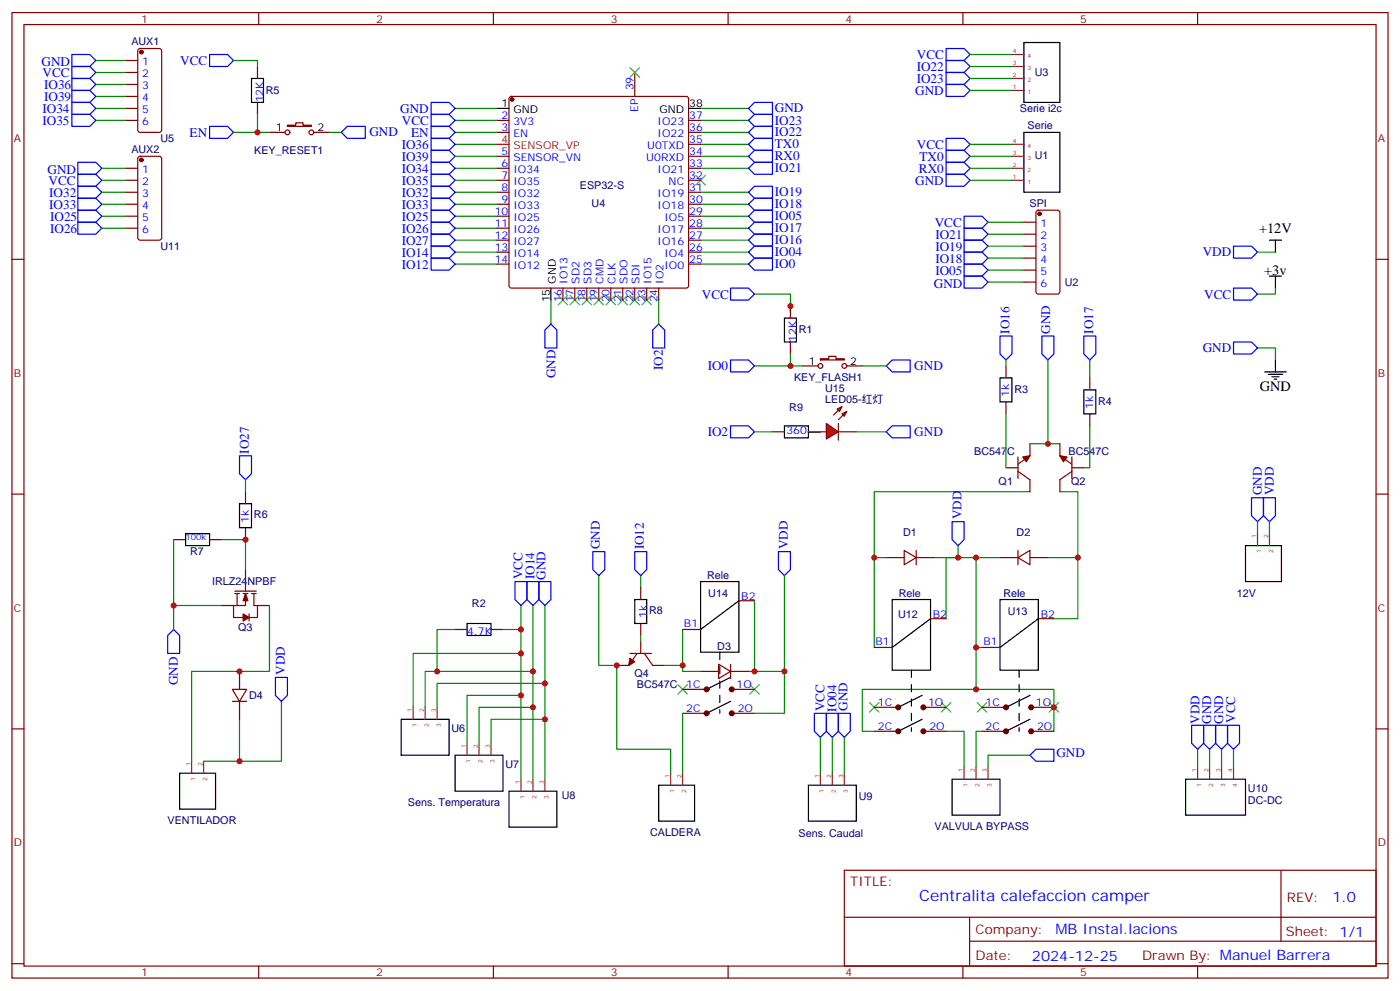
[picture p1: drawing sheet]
<svg xmlns="http://www.w3.org/2000/svg" width="412mm" height="292mm" viewBox="0 0 412 292" stroke-linecap="round" stroke-linejoin="round" font-family="sans-serif">
<g fill="none" stroke="#870000" stroke-width=".35">
<path d="M3.5 3.7h405.4v284.3h-405.4zM7.1 7.2h398.2v277.3h-398.2zM37 17.8h3.6M40.8 14.5l.5-.2h5.6l.7 .4v23.6l-.4 .6-5.9 .1-.7-.5v-23.5zM75.8 19.6v3.5M76.2 3.7v3.5M145.3 3.7v3.5M214.5 3.7v3.5M283.6 3.7v3.5M352.8 3.7v3.5M37 21.3h3.6M37 24.9h3.6"/>
<path d="M37 28.4h3.6M37 31.9h3.6M37 35.5h3.6M75.8 30.2v3.5M79.4 39h4.6M84.7 36.9h2.4v-.7h2.2v.7h2.4v.3h-7zM92.4 39h4.6M146.4 39h3.5M146.4 35.5h3.5M150.2 28.6l.4-.2h51.5l.5 .2 .2 .5v55l-.2 .5-.5 .2h-51.5l-.5-.2-.2-.5v-55zM187 21.3v7.1M202.8 39h3.6"/>
<path d="M202.8 35.5h3.6M37 49.6h3.6M37 53.1h3.6M37 56.6h3.6M40.8 46.2l.5-.2h5.6l.7 .5v23.5l-.4 .7h-5.9l-.7-.4v-23.6zM146.4 46h3.5M146.4 49.6h3.5M146.4 53.1h3.5M146.4 56.6h3.5M202.8 46h3.6M202.8 49.6h3.6M202.8 53.1h3.6"/>
<path d="M202.8 56.6h3.6M202.8 42.5h3.6M3.5 76.4h3.6M37 60.1h3.6M37 63.7h3.6M37 67.2h3.6M146.4 60.1h3.5M146.4 63.7h3.5M146.4 67.2h3.5M146.4 70.7h3.5M146.4 74.3h3.5M146.4 77.8h3.5"/>
<path d="M202.8 60.1h3.6M202.8 63.7h3.6M202.8 67.2h3.6M202.8 70.7h3.6M202.8 74.3h3.6M202.8 77.8h3.6M301.6 65.4h3.6M301.6 69h3.6M301.6 72.5h3.6M301.6 76h3.6M301.6 79.6h3.6M305.4 62.1l.5-.2h5.6l.7 .4v23.6l-.5 .7h-5.8l-.7-.5v-23.5z"/>
<path d="M405.3 76.4h3.6M165.8 84.8v3.6M169.3 84.8v3.6M172.9 84.8v3.6M176.4 84.8v3.6M179.9 84.8v3.6M183.4 84.8v3.6M187 84.8v3.6M190.5 84.8v3.6M194 84.8v3.6M232.8 90.1v3.6M301.6 83.1h3.6"/>
<path d="M232.8 100.7v3.5M236.4 107.8h4.5M241.7 105.7h2.4v-.7h2.1v.7h2.5v.3h-7zM248 119.8l-2.5 2.4M249.4 107.8h4.6M296.3 107.8v3.5M296.3 118.4v3.5M321 111.3v3.5M227.5 127.2h3.6M238.1 127.2h5.3M246.6 120.5l1.4-.7-.7 1.4zM246.9 127.2h5.3"/>
<path d="M248 121.9l1.4-.7-.7 1.4zM249.4 121.2l-2.5 2.4M296.3 137.8h3.6M299.9 134.6v6.3M299.9 138.8l3.5 2.5v3.5M303.4 130.7v3.5l-3.5 2.5M312.2 130.7v3.5l3.5 2.5M315.7 137.8h3.6M315.7 138.8l-3.5 2.5v3.5M315.7 134.6v6.3M321 121.9v3.5M3.5 145.5h3.6"/>
<path d="M51.2 158.9h3.5M61.7 158.9h3.6M72.3 144.8v3.5M72.3 155.4v3.5M405.3 145.5h3.6M65.3 178.3h3.5M68.8 178.3v3.6h2.8M69.1 174.1h6.4M69.1 174.8h1.5M69.8 174.8v3.5M71.6 174.8h1.4M72.3 174.8v3.5h-3.5"/>
<path d="M72.3 167.7v6.4M74.1 174.8h1.4M74.8 174.8v3.5h1v3.6h-2.4M75.8 178.3h3.6M188.7 173v3.6M217.7 176.9h4.5M261.1 164.2h5.2M266.3 162.1l3.6 2.1-3.6 2.1zM269.9 164.2h5.3M269.9 162.1v4.2M294.6 164.2h5.3M299.9 164.2l3.5-2.1v4.2z"/>
<path d="M299.9 162.1v4.2M303.4 164.2h5.3M70.6 197.7v5.3M73.4 180.8v2.1M134.1 185.4h3.5M144.6 185.4h3.6M185.6 192.4h6.3M187.7 192.4l-2.5 3.6h-3.5M188.7 183.6v3.5M188.7 188.9v3.5M189.8 192.4l2.5 3.6h3.5M201.1 185.4h5.3"/>
<path d="M206.4 197.7h5.3M211.7 195.6l3.5 2.1-3.5 2.1zM215.2 195.6v4.2M215.2 197.7h5.3M257.5 190.7h5.3M274.1 182.2h4.6M289.3 190.7h5.3M305.9 182.2h4.5M3.5 214.7h3.6M68.4 203h4.3l-2.1 3.6zM68.4 206.6h4.3M70.6 206.6v5.2"/>
<path d="M201.1 203h7M201.1 210.1h7M216.3 203h5.9M216.3 210.1h5.9M257.5 208.3h7.1M257.5 215.4h7.1M272.7 208.3h6M272.7 215.4h6M289.3 208.3h7M289.3 215.4h7M304.4 208.3h6M304.4 215.4h6"/>
<path d="M405.3 214.7h3.6M248.7 256.3h156.6v28.2h-156.6zM377.3 256.3v20.9M248.7 270.1h156.5M285.6 277.2h119.6M285.6 270.1v14.2M3.5 283.8h3.6M76.2 284.5v3.5M145.3 284.5v3.5M214.5 284.5v3.5M283.6 284.5v3.5M352.8 284.5v3.5"/>
<path d="M405.3 283.8h3.6"/>
<circle cx="84.7" cy="39" r=".71"/>
<circle cx="91.7" cy="39" r=".71"/>
<circle cx="241.7" cy="107.8" r=".71"/>
<circle cx="248.7" cy="107.8" r=".71"/>
</g>
<g fill="none" stroke="#000" stroke-width=".35">
<path d="M301.6 12.5h10.6v17.7h-10.6zM74.1 23.1h3.5v7.1h-3.5zM146.4 31.9h3.5M202.8 31.9h3.6M301.6 39h10.6v17.6h-10.6zM373.9 70.7h3.6M375.7 70.7v3.6M162.3 84.8v3.6M231.1 93.7h3.5v7h-3.5zM373.9 81.3h3.6M375.7 81.3v3.5M294.6 111.3h3.5v7.1h-3.5z"/>
<path d="M319.3 114.8h3.5v7.1h-3.5zM372.5 109.5h6.4M373.6 110.2h4.2M374.6 110.9h2.2M375.4 111.7h.7M375.7 106v3.5M231.1 125.4h7v3.5h-7zM54.7 157.2h7v3.5h-7zM70.6 148.3h3.5v7.1h-3.5zM187 176.6h3.5v7h-3.5zM206.4 171.3h11.3v20.8h-11.3zM217.7 176.9l-11.3 8.5"/>
<path d="M262.8 176.6h11.3v20.8h-11.3zM294.6 176.6h11.3v20.8h-11.3zM366.9 160.7h10.6v10.6h-10.6zM137.6 183.6h7v3.5h-7zM215.2 199.5l-6.4 3.2M274.1 182.2l-11.3 8.5M305.9 182.2l-11.3 8.5M118.2 211.8h14.1v10.6h-14.1zM215.2 206.6l-6.4 3.1M271.6 204.8l-6.3 3.2M271.6 211.8l-6.3 3.2M303.4 204.8l-6.4 3.2"/>
<path d="M303.4 211.8l-6.4 3.2M52.9 227.7h10.6v10.6h-10.6zM134.1 222.4h14.1v10.6h-14.1zM149.9 233h14.1v10.6h-14.1zM194 231.2h10.6v10.6h-10.6zM238.1 231.2h14.1v10.6h-14.1zM280.5 229.5h14.1v10.6h-14.1zM349.2 229.5h17.7v10.6h-17.7z"/>
</g>
<g fill="none" stroke="#8c2424" stroke-width=".35">
<path d="M298.1 16.1h3.5M298.1 19.6h3.5M298.1 23.1h3.5M298.1 26.6h3.5M298.1 42.5h3.5M298.1 46h3.5M298.1 49.6h3.5M298.1 53.1h3.5M370.4 157.2v3.5M373.9 157.2v3.5M121.7 208.3v3.5M125.2 208.3v3.5"/>
<path d="M128.8 208.3v3.5M137.6 218.9v3.5M141.1 218.9v3.5M144.6 218.9v3.5M56.4 224.2v3.5M60 224.2v3.5M153.5 229.5v3.5M157 229.5v3.5M160.5 229.5v3.5M197.6 227.7v3.5M201.1 227.7v3.5M241.7 227.7v3.5"/>
<path d="M245.2 227.7v3.5M248.7 227.7v3.5M284 226v3.5M287.5 226v3.5M291 226v3.5M352.8 226v3.5M356.3 226v3.5M359.8 226v3.5M363.4 226v3.5"/>
</g>
<g fill="none" stroke="#00f" stroke-width=".35">
<path d="M21.2 16.1h5.3l1.7 1.7-1.7 1.8h-5.3zM21.2 19.6h5.3l1.7 1.7-1.7 1.8h-5.3zM61.7 16.1h5.3l1.8 1.7-1.8 1.8h-5.3zM278.7 17.8h5.3l1.8 1.8-1.8 1.7h-5.3zM278.7 14.3h5.3l1.8 1.8-1.8 1.7h-5.3zM21.2 30.2h5.3l1.7 1.7-1.7 1.8h-5.3zM21.2 33.7h5.3l1.7 1.8-1.7 1.7h-5.3zM21.2 26.6h5.3l1.7 1.8-1.7 1.8h-5.3zM21.2 23.1h5.3l1.7 1.8-1.7 1.7h-5.3zM61.7 37.2h5.3l1.8 1.8-1.8 1.7h-5.3zM100.5 39l1.8-1.8h5.3v3.5h-5.3zM127 37.2h5.3l1.8 1.8-1.8 1.7h-5.3z"/>
<path d="M127 33.7h5.3l1.8 1.8-1.8 1.7h-5.3zM127 30.2h5.3l1.8 1.7-1.8 1.8h-5.3zM220.5 39l1.7-1.8h5.3v3.5h-5.3zM222.2 30.2h5.3v3.5h-5.3l-1.7-1.8zM222.2 33.7h5.3v3.5h-5.3l-1.7-1.7zM278.7 21.3h5.3l1.8 1.8-1.8 1.8h-5.3zM278.7 24.9h5.3l1.8 1.7-1.8 1.8h-5.3zM22.9 54.9h5.3l1.8 1.7-1.8 1.8h-5.3zM22.9 58.4h5.3l1.8 1.7-1.8 1.8h-5.3zM22.9 47.8h5.3l1.8 1.8-1.8 1.7h-5.3zM22.9 51.3h5.3l1.8 1.8-1.8 1.8h-5.3zM127 51.3h5.3l1.8 1.8-1.8 1.8h-5.3z"/>
<path d="M127 58.4h5.3l1.8 1.7-1.8 1.8h-5.3zM127 54.9h5.3l1.8 1.7-1.8 1.8h-5.3zM127 47.8h5.3l1.8 1.8-1.8 1.7h-5.3zM127 44.3h5.3l1.8 1.7-1.8 1.8h-5.3zM127 40.7h5.3l1.8 1.8-1.8 1.8h-5.3zM220.5 56.6l1.7-1.7h5.3v3.5h-5.3zM220.5 49.6l1.7-1.8h5.3v3.5h-5.3zM220.5 46l1.7-1.7h5.3v3.5h-5.3zM220.5 42.5l1.7-1.8h5.3v3.6h-5.3zM278.7 44.3h5.3l1.8 1.7-1.8 1.8h-5.3zM278.7 47.8h5.3l1.8 1.8-1.8 1.7h-5.3zM278.7 40.7h5.3l1.8 1.8-1.8 1.8h-5.3z"/>
<path d="M278.7 51.3h5.3l1.8 1.8-1.8 1.8h-5.3zM22.9 61.9h5.3l1.8 1.8-1.8 1.7h-5.3zM22.9 65.4h5.3l1.8 1.8-1.8 1.8h-5.3zM127 76h5.3l1.8 1.8-1.8 1.8h-5.3zM127 72.5h5.3l1.8 1.8-1.8 1.7h-5.3zM127 69h5.3l1.8 1.7-1.8 1.8h-5.3zM127 65.4h5.3l1.8 1.8-1.8 1.8h-5.3zM127 61.9h5.3l1.8 1.8-1.8 1.7h-5.3zM220.5 77.8l1.7-1.8h5.3v3.6h-5.3zM220.5 70.7l1.7-1.7h5.3v3.5h-5.3zM220.5 67.2l1.7-1.8h5.3v3.6h-5.3zM220.5 63.7l1.7-1.8h5.3v3.5h-5.3z"/>
<path d="M220.5 60.1l1.7-1.7h5.3v3.5h-5.3zM222.2 72.5h5.3v3.5h-5.3l-1.7-1.7zM284 67.2h5.3l1.7 1.8-1.7 1.7h-5.3zM284 70.7h5.3l1.7 1.8-1.7 1.8h-5.3zM284 74.3h5.3l1.7 1.7-1.7 1.8h-5.3zM284 77.8h5.3l1.7 1.8-1.7 1.7h-5.3zM284 63.7h5.3l1.7 1.7-1.7 1.8h-5.3zM363.4 72.5h5.3l1.7 1.8-1.7 1.7h-5.3zM162.3 95.4l1.7 1.8v5.3h-3.5v-5.3zM215.2 84.8h5.3l1.7 1.8-1.7 1.8h-5.3zM284 81.3h5.3l1.7 1.8-1.7 1.7h-5.3zM294.6 99h3.5v5.2l-1.8 1.8-1.7-1.8z"/>
<path d="M306.9 99h3.5v5.2l-1.7 1.8-1.8-1.8zM319.3 99h3.5v5.2l-1.8 1.8-1.7-1.8zM363.4 84.8h5.3l1.7 1.8-1.7 1.8h-5.3zM215.2 106h5.3l1.7 1.8-1.7 1.7h-5.3zM261.1 107.8l1.7-1.8h5.3v3.5h-5.3zM363.4 100.7h5.3l1.7 1.8-1.7 1.7h-5.3zM70.6 134.2h3.5v5.3l-1.8 1.8-1.7-1.8zM280.5 153.6h3.5v5.3l-1.8 1.8-1.7-1.8zM368.7 146.6h3.5v5.3l-1.8 1.7-1.7-1.7zM372.2 146.6h3.5v5.3l-1.8 1.7-1.7-1.7zM151.7 171.3h3.5v5.3l-1.7 1.7-1.8-1.7zM155.2 171.3h3.5v5.3l-1.7 1.7-1.8-1.7z"/>
<path d="M158.7 171.3h3.6v5.3l-1.8 1.7-1.8-1.7zM174.6 162.5h3.6v5.2l-1.8 1.8-1.8-1.8zM187 162.5h3.5v5.2l-1.8 1.8-1.7-1.8zM229.3 162.5h3.5v5.2l-1.7 1.8-1.8-1.8zM51.2 185.4l1.7 1.7v5.3h-3.5v-5.3zM81.1 199.5h3.6v5.3l-1.8 1.8-1.8-1.8zM239.9 210.1h3.5v5.3l-1.7 1.7-1.8-1.7zM243.4 210.1h3.5v5.3l-1.7 1.7-1.8-1.7zM246.9 210.1h3.6v5.3l-1.8 1.7-1.8-1.7zM351 213.6h3.5v5.3l-1.7 1.8-1.8-1.8zM354.5 213.6h3.6v5.3l-1.8 1.8-1.8-1.8zM358.1 213.6h3.5v5.3l-1.8 1.8-1.7-1.8z"/>
<path d="M361.6 213.6h3.5v5.3l-1.7 1.8-1.8-1.8zM303.4 222.4l1.8-1.7h5.2v3.5h-5.2z"/>
</g>
<g fill="none" stroke="#008700" stroke-width=".35">
<path d="M28.2 17.8h8.8M68.8 17.8h7v1.8M285.8 19.6h12.3M285.8 16.1h12.3M28.2 31.9h8.8M28.2 35.5h8.8M28.2 21.3h8.8M28.2 24.9h8.8M28.2 28.4h8.8M68.8 39h10.6M75.8 33.7v5.3M97 39h3.5"/>
<path d="M134.1 39h12.3M134.1 31.9h12.3M134.1 35.5h12.3M206.4 39h14.1M206.4 31.9h14.1M206.4 35.5h14.1M285.8 23.1h12.3M285.8 26.6h12.3M30 49.6h7M30 53.1h7M30 56.6h7M134.1 46h12.3"/>
<path d="M134.1 49.6h12.3M134.1 42.5h12.3M134.1 53.1h12.3M134.1 56.6h12.3M206.4 46h14.1M206.4 49.6h14.1M206.4 42.5h14.1M206.4 56.6h14.1M285.8 46h12.3M285.8 49.6h12.3M285.8 42.5h12.3M285.8 53.1h12.3"/>
<path d="M30 67.2h7M30 63.7h7M30 60.1h7M134.1 74.3h12.3M134.1 77.8h12.3M134.1 70.7h12.3M134.1 67.2h12.3M134.1 63.7h12.3M134.1 60.1h12.3M206.4 74.3h14.1M206.4 77.8h14.1M206.4 70.7h14.1"/>
<path d="M206.4 67.2h14.1M206.4 63.7h14.1M206.4 60.1h14.1M291 65.4h10.6M291 69h10.6M291 72.5h10.6M291 76h10.6M291 79.6h10.6M370.4 74.3h5.3M162.3 88.4v7M222.2 86.6h10.6v5.3M291 83.1h10.6"/>
<path d="M375.7 84.8v1.8h-5.3M222.2 107.8h14.2M232.8 104.2v3.6M254 107.8h7.1M296.3 106v1.8M308.7 106v24.7M321 106v5.3M370.4 102.5h5.3v3.5M296.3 121.9v15.9M303.4 130.7h8.8M321 125.4v12.4h-1.7M51.2 158.9v26.5"/>
<path d="M65.3 158.9h7v8.8M72.3 141.3v3.5M303.4 144.8h-45.9v45.9M312.2 144.8h5.3v37.4h-7.1M370.4 153.6v3.6M373.9 153.6v3.6M51.2 178.3h14.1M79.4 178.3v19.4h-23v26.5M153.5 178.3v51.2M157 178.3v51.2M160.5 178.3v51.2M176.4 169.5v26.5h5.3v24.7h15.9v7"/>
<path d="M188.7 169.5v3.5M222.2 176.9v20.8h-1.7M231.1 169.5v28.2M257.5 164.2h3.6M282.2 160.7v3.5h-7M287.5 164.2h7.1M308.7 164.2h8.8M134.1 185.4h-5.3v12.3M148.2 185.4h5.3M153.5 192.4h-31.8v15.9M157 197.7h-31.8v10.6M188.7 187.1v1.8"/>
<path d="M195.8 196h5.3M201.1 185.4v12.3h5.3M222.2 197.7h8.9v12.4h-8.9M278.7 182.2v-18h8.8v38.8h-33.5v12.4h3.5M287.5 190.7h1.8M82.9 206.6v17.6h-12.3v-12.4M153.5 204.8h-15.9v14.1M157 208.3h-15.9v10.6M160.5 211.8h-15.9v7.1M160.5 201.3h-31.7v7M201.1 210.1v17.6M241.7 217.1v10.6"/>
<path d="M245.2 217.1v10.6M248.7 217.1v10.6M278.7 215.4h5.3v10.6M287.5 203h22.9v12.4M289.3 215.4h-1.8v10.6M60 224.2h10.6M303.4 222.4h-12.4v3.6M352.8 220.7v5.3M356.3 220.7v5.3M359.8 220.7v5.3M363.4 220.7v5.3"/>
</g>
<g fill="#870000" stroke="#870000" stroke-width=".35">
<path d="M72.3 174.8l.7 2.1h-1.4z"/>
<path d="M71.6 180.8l1.8 1.1-1.8 1z"/>
<path d="M185.6 193.9l1.4 1-1.8 1.1z"/>
<path d="M312.2 134.2l2.1 .4-1 1.4z"/>
<path d="M301.3 134.6l2.1-.4-1.1 1.8z"/>
<circle cx="41.6" cy="15.3" r=".53"/>
<circle cx="306.2" cy="63" r=".53"/>
<circle cx="150.8" cy="29.3" r=".53"/>
<circle cx="41.6" cy="47.1" r=".53"/>
</g>
<g fill="none" stroke="#3c3" stroke-width=".35">
<path d="M185.6 19.9l2.8 2.9M188.4 19.9l-2.8 2.9M205 51.7l2.8 2.8M207.8 51.7l-2.8 2.8M164.4 87l2.8 2.8M167.2 87l-2.8 2.8M167.9 87l2.8 2.8M170.7 87l-2.8 2.8M171.4 87l2.9 2.8M174.3 87l-2.9 2.8M175 87l2.8 2.8M177.8 87l-2.8 2.8"/>
<path d="M178.5 87l2.8 2.8M181.3 87l-2.8 2.8M182 87l2.9 2.8M184.9 87l-2.9 2.8M185.6 87l2.8 2.8M188.4 87l-2.8 2.8M189.1 87l2.8 2.8M191.9 87l-2.8 2.8M199.7 201.6l2.8 2.8M202.5 201.6l-2.8 2.8M220.8 201.6l2.9 2.8M223.7 201.6l-2.9 2.8"/>
<path d="M256.1 206.9l2.8 2.8M258.9 206.9l-2.8 2.8M277.3 206.9l2.8 2.8M280.1 206.9l-2.8 2.8M287.9 206.9l2.8 2.8M290.7 206.9l-2.8 2.8M309 206.9l2.9 2.8M311.9 206.9l-2.9 2.8"/>
</g>
<g fill="#600" stroke="#600" stroke-width=".35">
<circle cx="208.1" cy="203" r=".71"/>
<circle cx="215.5" cy="203" r=".71"/>
<circle cx="208.1" cy="210.1" r=".71"/>
<circle cx="215.5" cy="210.1" r=".71"/>
<circle cx="296.3" cy="208.3" r=".71"/>
<circle cx="303.7" cy="208.3" r=".71"/>
<circle cx="296.3" cy="215.4" r=".71"/>
<circle cx="303.7" cy="215.4" r=".71"/>
<circle cx="264.6" cy="208.3" r=".71"/>
<circle cx="272" cy="208.3" r=".71"/>
<circle cx="264.6" cy="215.4" r=".71"/>
<circle cx="272" cy="215.4" r=".71"/>
</g>
<path d="M212 192.1v18M268.5 197.4v18M300.2 197.4v18" fill="none" stroke="#000" stroke-width=".35" stroke-dasharray="2.1 2.1"/>
<path d="M146.4 42.5h3.5" fill="none" stroke="#f00" stroke-width=".35"/>
<path d="M243.4 124.7l3.5 2.5-3.5 2.1z" fill="#f00" stroke="#870000" stroke-width=".35"/>
<path d="M246.9 124.7v4.9" fill="none" stroke="#870000" stroke-width=".35"/>
<path d="M194 95.4l1.8 1.8v5.3h-3.5v-5.3zM215.2 125.4h5.3l1.7 1.8-1.7 1.7h-5.3zM262.8 125.4h5.3v3.5h-5.3l-1.7-1.7z" fill="none" stroke="#00f" stroke-width=".35"/>
<path d="M194 88.4v7M222.2 127.2h5.3M238.1 127.2h3.6M252.2 127.2h8.9" fill="none" stroke="#008700" stroke-width=".35"/>
<g fill="#c00">
<circle cx="160.5" cy="211.8" r=".88"/>
<circle cx="157" cy="208.3" r=".88"/>
<circle cx="157" cy="197.7" r=".88"/>
<circle cx="153.5" cy="192.4" r=".88"/>
<circle cx="153.5" cy="204.8" r=".88"/>
<circle cx="160.5" cy="201.3" r=".88"/>
<circle cx="153.5" cy="185.4" r=".88"/>
<circle cx="128.8" cy="197.7" r=".88"/>
<circle cx="75.8" cy="39" r=".88"/>
<circle cx="232.8" cy="90.1" r=".88"/>
<circle cx="232.8" cy="107.8" r=".88"/>
<circle cx="70.6" cy="197.7" r=".88"/>
<circle cx="70.6" cy="224.2" r=".88"/>
<circle cx="51.2" cy="178.3" r=".88"/>
<circle cx="201.1" cy="196" r=".88"/>
<circle cx="222.3" cy="197.7" r=".88"/>
<circle cx="231.1" cy="197.7" r=".88"/>
<circle cx="72.3" cy="158.9" r=".88"/>
<circle cx="287.5" cy="164.2" r=".88"/>
<circle cx="282.2" cy="164.2" r=".88"/>
<circle cx="287.5" cy="203" r=".88"/>
<circle cx="287.5" cy="190.7" r=".88"/>
<circle cx="317.5" cy="164.2" r=".88"/>
<circle cx="310.4" cy="208.3" r=".88"/>
<circle cx="181.7" cy="196" r=".88"/>
<circle cx="257.5" cy="164.2" r=".88"/>
<circle cx="308.7" cy="130.7" r=".88"/>
</g>
<text font-size="4.6" fill="#00f" x="270.8" y="265.3">Centralita calefaccion camper</text>
<g font-size="4.2">
<text x="370.9" y="68.6">+12V</text>
<text x="372.4" y="80.9">+3v</text>
<text x="371.1" y="115.2">GND</text>
</g>
<g font-size="4.2" fill="#00f">
<text x="392.5" y="265.6">1.0</text>
<text x="310.9" y="275.1">MB Instal.lacions</text>
<text x="304" y="282.9">2024-12-25</text>
</g>
<g font-size="3.9" fill="#00f">
<text x="270.1" y="17.4">VCC</text>
<text x="12.3" y="19.4">GND</text>
<text x="12.5" y="22.7">VCC</text>
<text x="53.1" y="19.1">VCC</text>
<text x="270" y="20.8">IO22</text>
<text x="13" y="29.7">IO39</text>
<text x="13" y="26.1">IO36</text>
<text x="269.6" y="27.9">GND</text>
<text x="270" y="24.4">IO23</text>
<text x="12.5" y="33.2">IO34</text>
<text x="117.9" y="33.2">GND</text>
<text x="228.2" y="32.9">GND</text>
<text x="12.5" y="36.8">IO35</text>
<text x="55.9" y="40.3">EN</text>
<text x="108.8" y="40.1">GND</text>
<text x="118.4" y="36.8">VCC</text>
<text x="121.1" y="40.3">EN</text>
<text x="228.2" y="40.2">IO22</text>
<text x="228.2" y="36.7">IO23</text>
<text x="118.3" y="47.3">IO39</text>
<text x="118.3" y="43.8">IO36</text>
<text x="228.2" y="47.3">RX0</text>
<text x="228.2" y="43.7">TX0</text>
<text x="270.1" y="43.8">VCC</text>
<text x="270.9" y="47.3">TX0</text>
<text x="14" y="51.2">GND</text>
<text x="118.3" y="50.9">IO34</text>
<text x="228.2" y="50.8">IO21</text>
<text x="270.7" y="50.9">RX0</text>
<text x="14.3" y="54.4">VCC</text>
<text x="14.5" y="57.9">IO32</text>
<text x="118.3" y="54.4">IO35</text>
<text x="118.3" y="57.9">IO32</text>
<text x="228.2" y="57.8">IO19</text>
<text x="269.6" y="54.4">GND</text>
<text x="14.5" y="61.5">IO33</text>
<text x="14.8" y="64.9">IO25</text>
<text x="118.3" y="65">IO25</text>
<text x="118.3" y="61.5">IO33</text>
<text x="228.2" y="64.9">IO05</text>
<text x="228.2" y="61.4">IO18</text>
<text x="14.8" y="68.5">IO26</text>
<text x="118.3" y="68.5">IO26</text>
<text x="228.2" y="71.9">IO16</text>
<text x="228.2" y="68.4">IO17</text>
<text x="275.4" y="66.8">VCC</text>
<text x="275.5" y="70.3">IO21</text>
<text x="118.3" y="75.6">IO14</text>
<text x="118.3" y="72">IO27</text>
<text x="228.2" y="75.5">IO04</text>
<text x="275.5" y="73.8">IO19</text>
<text x="275.5" y="77.3">IO18</text>
<text x="354.3" y="75.5">VDD</text>
<text x="118.3" y="79.1">IO12</text>
<text x="228.2" y="79">IO0</text>
<text x="275.5" y="80.9">IO05</text>
<text x="206.8" y="87.9">VCC</text>
<text x="275.1" y="84.7">GND</text>
<text x="354.7" y="87.9">VCC</text>
<text x="297.3" y="98.3" transform="rotate(-90 297.3 98.3)">IO16</text>
<text x="309.3" y="98.2" transform="rotate(-90 309.3 98.2)">GND</text>
<text x="322" y="98.3" transform="rotate(-90 322 98.3)">IO17</text>
<text x="354.3" y="103.8">GND</text>
<text x="163.6" y="111.3" transform="rotate(-90 163.6 111.3)">GND</text>
<text x="195.3" y="109" transform="rotate(-90 195.3 109)">IO2</text>
<text x="208.5" y="109.1">IO0</text>
<text x="269.3" y="108.9">GND</text>
<text x="208.5" y="128.4">IO2</text>
<text x="269.3" y="128.3">GND</text>
<text x="73.3" y="133.6" transform="rotate(-90 73.3 133.6)">IO27</text>
<text x="371.7" y="145.9" transform="rotate(-90 371.7 145.9)">GND</text>
<text x="375.3" y="145.9" transform="rotate(-90 375.3 145.9)">VDD</text>
<text x="283.2" y="152.9" transform="rotate(-90 283.2 152.9)">VDD</text>
<text x="176.7" y="161.7" transform="rotate(-90 176.7 161.7)">GND</text>
<text x="189.7" y="161.8" transform="rotate(-90 189.7 161.8)">IO12</text>
<text x="232.1" y="161.7" transform="rotate(-90 232.1 161.7)">VDD</text>
<text x="153.9" y="170.6" transform="rotate(-90 153.9 170.6)">VCC</text>
<text x="157.5" y="170.6" transform="rotate(-90 157.5 170.6)">IO14</text>
<text x="160.7" y="170.8" transform="rotate(-90 160.7 170.8)">GND</text>
<text x="52.4" y="201.8" transform="rotate(-90 52.4 201.8)">GND</text>
<text x="83.9" y="198.8" transform="rotate(-90 83.9 198.8)">VDD</text>
<text x="242.9" y="209.4" transform="rotate(-90 242.9 209.4)">VCC</text>
<text x="246.4" y="209.6" transform="rotate(-90 246.4 209.6)">IO04</text>
<text x="249.7" y="209.3" transform="rotate(-90 249.7 209.3)">GND</text>
<text x="353.3" y="213.2" transform="rotate(-90 353.3 213.2)">VDD</text>
<text x="356.8" y="213.2" transform="rotate(-90 356.8 213.2)">GND</text>
<text x="360.3" y="213.2" transform="rotate(-90 360.3 213.2)">GND</text>
<text x="363.8" y="212.9" transform="rotate(-90 363.8 212.9)">VCC</text>
<text x="311.2" y="223.1">GND</text>
</g>
<g font-size="3.9" fill="#800">
<text x="250.5" y="260.9">TITLE:</text>
<text x="379.1" y="265.6">REV:</text>
<text x="287.4" y="275.1">Company:</text>
<text x="378.7" y="275.7">Sheet: 1/1</text>
<text x="287.4" y="282.8">Date:</text>
<text x="336.4" y="282.8">Drawn By: Manuel Barrera</text>
</g>
<g font-size="3.2" fill="#800">
<text x="41.6" y="6.7">1</text>
<text x="110.8" y="6.7">2</text>
<text x="179.9" y="6.7">3</text>
<text x="249.1" y="6.7">4</text>
<text x="318.2" y="6.7">5</text>
<text x="4.1" y="41.8">A</text>
<text x="405.9" y="41.8">A</text>
<text x="4.1" y="110.9">B</text>
<text x="405.9" y="110.9">B</text>
<text x="4.1" y="180.1">C</text>
<text x="405.9" y="180.1">C</text>
<text x="4.1" y="249.2">D</text>
<text x="405.9" y="249.2">D</text>
<text x="41.6" y="287.5">1</text>
<text x="110.8" y="287.5">2</text>
<text x="179.9" y="287.5">3</text>
<text x="249.1" y="287.5">4</text>
<text x="318.2" y="287.5">5</text>
</g>
<g font-size="3.2" fill="#000080">
<text x="38.7" y="13.2">AUX1</text>
<text x="304.8" y="22.3">U3</text>
<text x="78.3" y="27.6">R5</text>
<text x="300.4" y="32.8">Serie i2c</text>
<text x="47.3" y="41.9">U5</text>
<text x="302.7" y="37.9">Serie</text>
<text x="38.7" y="45">AUX2</text>
<text x="74.9" y="45.4">KEY_RESET1</text>
<text x="304.8" y="47">U1</text>
<text x="170.8" y="55.8">ESP32-S</text>
<text x="174.3" y="61.1">U4</text>
<text x="303.3" y="60.9">SPI</text>
<text x="47.3" y="73.6">U11</text>
<text x="313.6" y="84.2">U2</text>
<text x="235.3" y="98.2">R1</text>
<text x="233.9" y="112.2">KEY_FLASH1</text>
<text x="243.1" y="118.7">LED05-红灯</text>
<text x="243.1" y="115.4">U15</text>
<text x="298.8" y="115.6">R3</text>
<text x="323.5" y="119.2">R4</text>
<text x="232.5" y="121.1">R9</text>
<text x="287" y="133.9">BC547C</text>
<text x="314.8" y="133.9">BC547C</text>
<text x="294.2" y="142.7">Q1</text>
<text x="315.5" y="142.7">Q2</text>
<text x="74.8" y="152.7">R6</text>
<text x="266" y="157.9">D1</text>
<text x="299.5" y="157.9">D2</text>
<text x="56" y="163.6">R7</text>
<text x="62.5" y="172.2">IRLZ24NPBF</text>
<text x="208.3" y="170.4">Rele</text>
<text x="139" y="178.9">R2</text>
<text x="208.6" y="175.7">U14</text>
<text x="264.7" y="175.7">Rele</text>
<text x="295.6" y="175.7">Rele</text>
<text x="364.4" y="175.8">12V</text>
<text x="70.2" y="185.9">Q3</text>
<text x="191.2" y="180.9">R8</text>
<text x="264.6" y="181.9">U12</text>
<text x="296.8" y="181">U13</text>
<text x="211.3" y="191.4">D3</text>
<text x="186.9" y="199.5">Q4</text>
<text x="187.6" y="202.7">BC547C</text>
<text x="73.4" y="205.9">D4</text>
<text x="133" y="215.6">U6</text>
<text x="148.9" y="226.2">U7</text>
<text x="367.6" y="233.3">U10</text>
<text x="120.2" y="237.5">Sens. Temperatura</text>
<text x="165.5" y="235.4">U8</text>
<text x="252.9" y="235.5">U9</text>
<text x="367.6" y="236.9">DC-DC</text>
<text x="49.4" y="242.6">VENTILADOR</text>
<text x="275.3" y="244.4">VALVULA BYPASS</text>
<text x="191.5" y="246.3">CALDERA</text>
<text x="235.2" y="246.4">Sens. Caudal</text>
</g>
<g font-size="3.2" fill="#00f">
<text x="41.9" y="19.2">1</text>
<text x="41.9" y="22.8">2</text>
<text x="41.9" y="26.3">3</text>
<text x="41.9" y="29.8">4</text>
<text x="186.6" y="26.6" transform="rotate(-90 186.6 26.6)">39</text>
<text x="41.9" y="33.3">5</text>
<text x="77.6" y="30.2" transform="rotate(-90 77.6 30.2)">12K</text>
<text x="147.7" y="35.1">2</text>
<text x="188" y="33" transform="rotate(-90 188 33)">EP</text>
<text x="203" y="35.1">37</text>
<text x="41.9" y="36.9">6</text>
<text x="147.7" y="38.6">3</text>
<text x="151.2" y="36.9">3V3</text>
<text x="151.2" y="40.4">EN</text>
<text x="193.7" y="40.4">IO22</text>
<text x="193.7" y="36.9">IO23</text>
<text x="203" y="38.6">36</text>
<text x="147.7" y="45.7">5</text>
<text x="151.2" y="47.4">SENSOR_VN</text>
<text x="190.4" y="47.4">U0RXD</text>
<text x="190.6" y="43.9">U0TXD</text>
<text x="203" y="45.7">34</text>
<text x="203" y="42.2">35</text>
<text x="41.9" y="51">1</text>
<text x="147.7" y="49.2">6</text>
<text x="147.7" y="52.7">7</text>
<text x="151.2" y="51">IO34</text>
<text x="193.7" y="51">IO21</text>
<text x="203" y="52.7">32</text>
<text x="203" y="49.2">33</text>
<text x="41.9" y="54.5">2</text>
<text x="41.9" y="58">3</text>
<text x="147.7" y="56.3">8</text>
<text x="147.7" y="59.8">9</text>
<text x="151.2" y="54.5">IO35</text>
<text x="151.2" y="58">IO32</text>
<text x="193.7" y="58">IO19</text>
<text x="197" y="54.5">NC</text>
<text x="203" y="59.8">30</text>
<text x="203" y="56.3">31</text>
<text x="41.9" y="61.6">4</text>
<text x="41.9" y="65.1">5</text>
<text x="145.7" y="63.3">10</text>
<text x="151.2" y="61.6">IO33</text>
<text x="151.2" y="65.1">IO25</text>
<text x="193.7" y="61.6">IO18</text>
<text x="195.7" y="65.1">IO5</text>
<text x="203" y="63.3">29</text>
<text x="41.9" y="68.6">6</text>
<text x="145.7" y="66.9">11</text>
<text x="145.7" y="70.4">12</text>
<text x="151.2" y="68.6">IO26</text>
<text x="193.7" y="68.6">IO17</text>
<text x="203" y="70.4">27</text>
<text x="203" y="66.9">28</text>
<text x="306.5" y="66.9">1</text>
<text x="306.5" y="70.4">2</text>
<text x="145.7" y="73.9">13</text>
<text x="145.7" y="77.4">14</text>
<text x="151.2" y="72.1">IO27</text>
<text x="151.2" y="75.7">IO14</text>
<text x="193.7" y="72.1">IO16</text>
<text x="195.7" y="75.7">IO4</text>
<text x="203" y="77.4">25</text>
<text x="203" y="73.9">26</text>
<text x="306.5" y="73.9">3</text>
<text x="306.5" y="77.4">4</text>
<text x="151.2" y="79.2">IO12</text>
<text x="167.2" y="83.5" transform="rotate(-90 167.2 83.5)">IO13</text>
<text x="170.7" y="83.5" transform="rotate(-90 170.7 83.5)">SD2</text>
<text x="174.3" y="83.5" transform="rotate(-90 174.3 83.5)">SD3</text>
<text x="177.8" y="83.5" transform="rotate(-90 177.8 83.5)">CMD</text>
<text x="181.3" y="83.5" transform="rotate(-90 181.3 83.5)">CLK</text>
<text x="184.9" y="83.5" transform="rotate(-90 184.9 83.5)">SDO</text>
<text x="188.4" y="83.5" transform="rotate(-90 188.4 83.5)">SDI</text>
<text x="191.9" y="83.5" transform="rotate(-90 191.9 83.5)">IO15</text>
<text x="195.4" y="83.5" transform="rotate(-90 195.4 83.5)">IO2</text>
<text x="195.7" y="79.2">IO0</text>
<text x="306.5" y="81">5</text>
<text x="165.5" y="89.1" transform="rotate(-90 165.5 89.1)">16</text>
<text x="169" y="89.1" transform="rotate(-90 169 89.1)">17</text>
<text x="172.5" y="89.1" transform="rotate(-90 172.5 89.1)">18</text>
<text x="176" y="89.1" transform="rotate(-90 176 89.1)">19</text>
<text x="179.6" y="89.1" transform="rotate(-90 179.6 89.1)">20</text>
<text x="183.1" y="89.1" transform="rotate(-90 183.1 89.1)">21</text>
<text x="186.6" y="89.1" transform="rotate(-90 186.6 89.1)">22</text>
<text x="190.1" y="89.1" transform="rotate(-90 190.1 89.1)">23</text>
<text x="193.7" y="89.1" transform="rotate(-90 193.7 89.1)">24</text>
<text x="306.5" y="84.5">6</text>
<text x="234.6" y="100.7" transform="rotate(-90 234.6 100.7)">12K</text>
<text x="297.3" y="116.8" transform="rotate(-90 297.3 116.8)">1k</text>
<text x="322" y="120.4" transform="rotate(-90 322 120.4)">1k</text>
<text x="231.7" y="127.8">360</text>
<text x="73.3" y="153.9" transform="rotate(-90 73.3 153.9)">1k</text>
<text x="218.4" y="176.6">B2</text>
<text x="190.5" y="181.9" transform="rotate(-90 190.5 181.9)">1k</text>
<text x="201.5" y="184.7">B1</text>
<text x="274.8" y="181.9">B2</text>
<text x="306.6" y="181.9">B2</text>
<text x="137.6" y="187.1">4,7K</text>
<text x="257.9" y="190">B1</text>
<text x="289.7" y="190">B1</text>
<text x="202.1" y="202.7">1C</text>
<text x="217" y="202.7">1O</text>
<text x="202.1" y="209.7">2C</text>
<text x="217.3" y="209.7">2O</text>
<text x="258.6" y="208">1C</text>
<text x="273.4" y="208">1O</text>
<text x="290.3" y="208">1C</text>
<text x="305.2" y="208">1O</text>
<text x="258.6" y="215">2C</text>
<text x="273.8" y="215">2O</text>
<text x="290.3" y="215">2C</text>
<text x="305.5" y="215">2O</text>
</g>
<g font-size="3.2">
<text x="147.7" y="31.6">1</text>
<text x="151.2" y="33.3">GND</text>
<text x="194.3" y="33.3">GND</text>
<text x="203" y="31.6">38</text>
<text x="81.2" y="38.6">1</text>
<text x="93.5" y="38.6">2</text>
<text x="163.7" y="83.5" transform="rotate(-90 163.7 83.5)">GND</text>
<text x="161.9" y="89.1" transform="rotate(-90 161.9 89.1)">15</text>
<text x="238.2" y="107.4">1</text>
<text x="250.5" y="107.4">2</text>
</g>
<g font-size="3.2" fill="#f00">
<text x="147.7" y="42.2">4</text>
<text x="151.2" y="43.9">SENSOR_VP</text>
</g>
<text font-size="2.5" fill="#00f" x="54.7" y="158.9">100k</text>
<g font-size="1.8" fill="#8d2323">
<text x="298.4" y="15.7">4</text>
<text x="302.7" y="17.1">4</text>
<text x="298.4" y="19.2">3</text>
<text x="298.4" y="22.8">2</text>
<text x="302.7" y="20.6">3</text>
<text x="298.4" y="26.3">1</text>
<text x="302.7" y="24.2">2</text>
<text x="302.7" y="27.7">1</text>
<text x="298.4" y="42.2">4</text>
<text x="298.4" y="45.7">3</text>
<text x="302.7" y="43.6">4</text>
<text x="302.7" y="47.1">3</text>
<text x="298.4" y="49.2">2</text>
<text x="298.4" y="52.7">1</text>
<text x="302.7" y="50.6">2</text>
<text x="302.7" y="54.2">1</text>
<text x="370.1" y="158.6" transform="rotate(-90 370.1 158.6)">1</text>
<text x="373.6" y="158.6" transform="rotate(-90 373.6 158.6)">2</text>
<text x="371.5" y="162.9" transform="rotate(-90 371.5 162.9)">1</text>
<text x="375" y="162.9" transform="rotate(-90 375 162.9)">2</text>
<text x="121.4" y="209.7" transform="rotate(-90 121.4 209.7)">1</text>
<text x="124.9" y="209.7" transform="rotate(-90 124.9 209.7)">2</text>
<text x="128.4" y="209.7" transform="rotate(-90 128.4 209.7)">3</text>
<text x="122.8" y="214" transform="rotate(-90 122.8 214)">1</text>
<text x="126.3" y="214" transform="rotate(-90 126.3 214)">2</text>
<text x="129.8" y="214" transform="rotate(-90 129.8 214)">3</text>
<text x="137.2" y="220.3" transform="rotate(-90 137.2 220.3)">1</text>
<text x="140.8" y="220.3" transform="rotate(-90 140.8 220.3)">2</text>
<text x="144.3" y="220.3" transform="rotate(-90 144.3 220.3)">3</text>
<text x="56.1" y="225.6" transform="rotate(-90 56.1 225.6)">1</text>
<text x="59.6" y="225.6" transform="rotate(-90 59.6 225.6)">2</text>
<text x="138.6" y="224.6" transform="rotate(-90 138.6 224.6)">1</text>
<text x="142.2" y="224.6" transform="rotate(-90 142.2 224.6)">2</text>
<text x="145.7" y="224.6" transform="rotate(-90 145.7 224.6)">3</text>
<text x="283.6" y="227.4" transform="rotate(-90 283.6 227.4)">1</text>
<text x="287.2" y="227.4" transform="rotate(-90 287.2 227.4)">2</text>
<text x="290.7" y="227.4" transform="rotate(-90 290.7 227.4)">3</text>
<text x="352.4" y="227.4" transform="rotate(-90 352.4 227.4)">1</text>
<text x="356" y="227.4" transform="rotate(-90 356 227.4)">2</text>
<text x="359.5" y="227.4" transform="rotate(-90 359.5 227.4)">3</text>
<text x="363" y="227.4" transform="rotate(-90 363 227.4)">4</text>
<text x="57.5" y="229.9" transform="rotate(-90 57.5 229.9)">1</text>
<text x="61" y="229.9" transform="rotate(-90 61 229.9)">2</text>
<text x="153.1" y="230.9" transform="rotate(-90 153.1 230.9)">1</text>
<text x="156.6" y="230.9" transform="rotate(-90 156.6 230.9)">2</text>
<text x="160.2" y="230.9" transform="rotate(-90 160.2 230.9)">3</text>
<text x="197.2" y="229.1" transform="rotate(-90 197.2 229.1)">1</text>
<text x="198.6" y="233.4" transform="rotate(-90 198.6 233.4)">1</text>
<text x="200.7" y="229.1" transform="rotate(-90 200.7 229.1)">2</text>
<text x="202.1" y="233.4" transform="rotate(-90 202.1 233.4)">2</text>
<text x="241.3" y="229.1" transform="rotate(-90 241.3 229.1)">1</text>
<text x="242.7" y="233.4" transform="rotate(-90 242.7 233.4)">1</text>
<text x="244.8" y="229.1" transform="rotate(-90 244.8 229.1)">2</text>
<text x="246.2" y="233.4" transform="rotate(-90 246.2 233.4)">2</text>
<text x="248.4" y="229.1" transform="rotate(-90 248.4 229.1)">3</text>
<text x="249.8" y="233.4" transform="rotate(-90 249.8 233.4)">3</text>
<text x="285" y="231.7" transform="rotate(-90 285 231.7)">1</text>
<text x="288.6" y="231.7" transform="rotate(-90 288.6 231.7)">2</text>
<text x="292.1" y="231.7" transform="rotate(-90 292.1 231.7)">3</text>
<text x="353.8" y="231.7" transform="rotate(-90 353.8 231.7)">1</text>
<text x="357.4" y="231.7" transform="rotate(-90 357.4 231.7)">2</text>
<text x="360.9" y="231.7" transform="rotate(-90 360.9 231.7)">3</text>
<text x="364.4" y="231.7" transform="rotate(-90 364.4 231.7)">4</text>
<text x="154.5" y="235.2" transform="rotate(-90 154.5 235.2)">1</text>
<text x="158" y="235.2" transform="rotate(-90 158 235.2)">2</text>
<text x="161.6" y="235.2" transform="rotate(-90 161.6 235.2)">3</text>
</g>
</svg>
